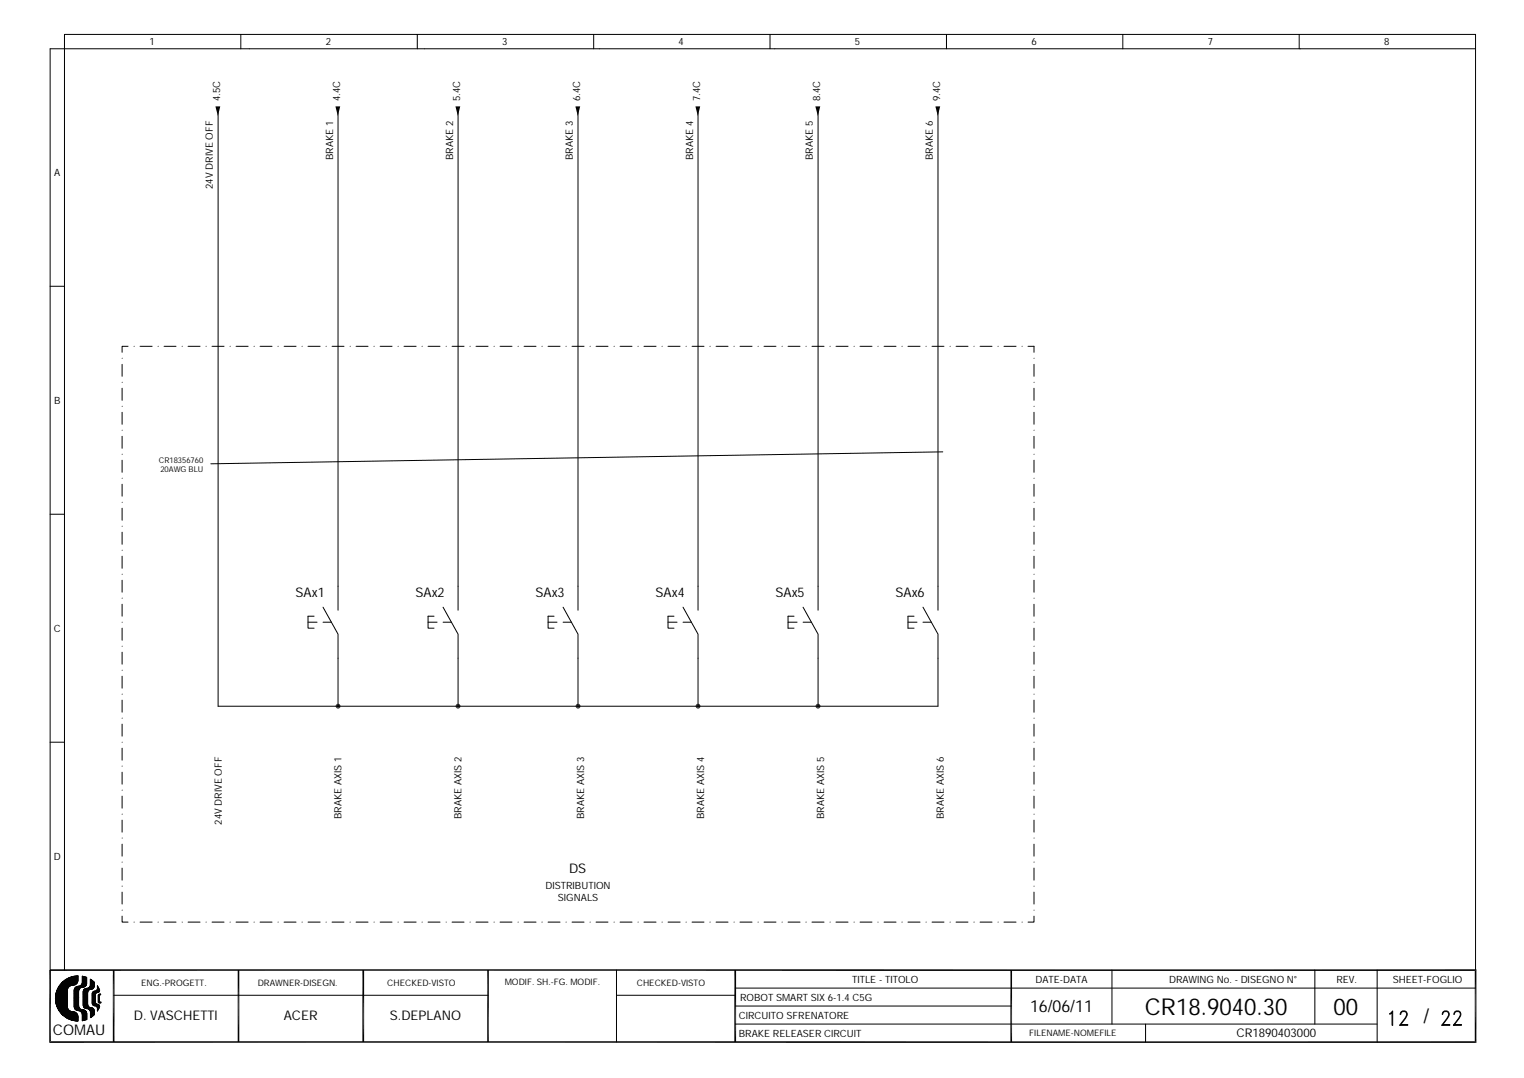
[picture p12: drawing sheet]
<svg xmlns="http://www.w3.org/2000/svg" width="297mm" height="210mm" viewBox="0 0 297 210" stroke-linecap="round" stroke-linejoin="round" font-family="sans-serif">
<g fill="none" stroke="#000" stroke-width=".19">
<path d="M46.9 6.7v2.8M81.2 6.7v2.8M115.6 6.7v2.8M149.9 6.7v2.8M184.3 6.7v2.8M218.6 6.7v2.8M252.9 6.7v2.8M287.3 9.5h-277.5v179.4M42.5 21.6v115.9h140.1v-14l-2.9-5.3M65.8 21.6v97.2M89.2 21.6v97.2M112.5 21.6v97.2"/>
<path d="M135.9 21.6v97.2M159.3 21.6v97.2M182.6 21.6v97.2M9.8 55.7h2.8M23.8 69.8h.1M23.8 74.4h.1M23.8 79.1h.1M23.8 70.9v2.4M23.8 75.6v2.3M24.9 67.4h-1.1v1.2M26.1 67.4h.1M27.3 67.4h2.3"/>
<path d="M30.8 67.4h.1M31.9 67.4h2.4M35.5 67.4h.1M36.6 67.4h2.3M40.1 67.4h.1M41.3 67.4h2.3M44.8 67.4h.1M46 67.4h2.3M49.5 67.4h.1M50.6 67.4h2.4M54.1 67.4h.1M55.3 67.4h2.3"/>
<path d="M58.8 67.4h.1M60 67.4h2.3M63.5 67.4h.1M64.6 67.4h2.4M68.2 67.4h.1M69.3 67.4h2.3M72.8 67.4h.1M74 67.4h2.3M77.5 67.4h.1M78.7 67.4h2.3M82.2 67.4h.1M83.3 67.4h2.4"/>
<path d="M86.8 67.4h.1M88 67.4h2.3M91.5 67.4h.1M92.7 67.4h2.3M96.2 67.4h.1M97.3 67.4h2.4M100.9 67.4h.1M102 67.4h2.4M105.5 67.4h.1M106.7 67.4h2.3M110.2 67.4h.1M111.4 67.4h2.3"/>
<path d="M114.9 67.4h.1M116 67.4h2.4M119.5 67.4h.1M120.7 67.4h2.3M124.2 67.4h.1M125.4 67.4h2.3M128.9 67.4h.1M130 67.4h2.4M133.6 67.4h.1M134.7 67.4h2.4M138.2 67.4h.1M139.4 67.4h2.3"/>
<path d="M142.9 67.4h.1M144.1 67.4h2.3M147.6 67.4h.1M148.7 67.4h2.4M152.3 67.4h.1M153.4 67.4h2.3M156.9 67.4h.1M158.1 67.4h2.3M161.6 67.4h.1M162.8 67.4h2.3M166.3 67.4h.1M167.4 67.4h2.4"/>
<path d="M170.9 67.4h.1M172.1 67.4h2.3M175.6 67.4h.1M176.8 67.4h2.3M180.3 67.4h.1M181.4 67.4h2.4M185 67.4h.1M186.1 67.4h2.3M189.6 67.4h.1M190.8 67.4h2.3M194.3 67.4h.1M195.5 67.4h2.3"/>
<path d="M199 67.4h.1M200.1 67.4h1.2v1.2M201.3 70.9v2.4M201.3 75.6v2.3M201.3 69.8h.1M201.3 74.4h.1M201.3 79.1h.1M23.8 83.8h.1M23.8 88.4h.1M23.8 93.1h.1M23.8 97.8h.1M23.8 80.3v2.3"/>
<path d="M23.8 85v2.3M23.8 89.6v2.4M23.8 94.3v2.3M23.8 99v2.3M183.5 88l-142.5 2.3M201.3 80.3v2.3M201.3 85v2.3M201.3 89.6v2.4M201.3 94.3v2.3M201.3 99v2.3M201.3 83.8h.1M201.3 88.4h.1"/>
<path d="M201.3 93.1h.1M201.3 97.8h.1M9.8 100.1h2.8M23.8 102.5h.1M23.8 107.1h.1M23.8 111.8h.1M23.8 116.5h.1M23.8 103.6v2.4M23.8 108.3v2.4M23.8 113v2.3M23.8 117.7v2.3M61.2 120h-1.2v2.3h1.2"/>
<path d="M62.9 118.2l2.9 5.3v14M84.5 120h-1.2v2.3h1.2M86.3 118.2l2.9 5.3v14M107.9 120h-1.2v2.3h1.2M109.6 118.2l2.9 5.3v14M131.2 120h-1.2v2.3h1.2M133 118.2l2.9 5.3v14M154.6 120h-1.2v2.3h1.2M156.3 118.2l3 5.3v14M177.9 120h-1.1v2.3h1.1M201.3 103.6v2.4M201.3 108.3v2.4"/>
<path d="M201.3 113v2.3M201.3 117.7v2.3M201.3 102.5h.1M201.3 107.1h.1M201.3 111.8h.1M201.3 116.5h.1M23.8 121.2h.1M23.8 125.8h.1M23.8 130.5h.1M23.8 135.2h.1M23.8 139.8h.1M23.8 122.3v2.4"/>
<path d="M23.8 127v2.3M23.8 131.7v2.3M23.8 136.3v2.4M60 121.2h1.7M62.9 121.2h1.6M83.3 121.2h1.8M86.3 121.2h1.6M106.7 121.2h1.7M109.6 121.2h1.6M130 121.2h1.8M133 121.2h1.6M153.4 121.2h1.8"/>
<path d="M156.3 121.2h1.6M176.8 121.2h1.7M179.7 121.2h1.6M201.3 121.2h.1M201.3 122.3v2.4M201.3 127v2.3M201.3 131.7v2.3M201.3 136.3v2.4M201.3 125.8h.1M201.3 130.5h.1M201.3 135.2h.1M201.3 139.8h.1"/>
<path d="M9.8 144.5h2.8M23.8 144.5h.1M23.8 149.2h.1M23.8 153.9h.1M23.8 158.5h.1M23.8 141v2.3M23.8 145.7v2.3M23.8 150.4v2.3M23.8 155v2.4M23.8 159.7v2.3M201.3 141v2.3M201.3 145.7v2.3"/>
<path d="M201.3 150.4v2.3M201.3 155v2.4M201.3 159.7v2.3M201.3 144.5h.1M201.3 149.2h.1M201.3 153.9h.1M201.3 158.5h.1M23.8 178.4v1.1h1.1M23.8 163.2h.1M23.8 167.9h.1M23.8 172.5h.1M23.8 177.2h.1"/>
<path d="M23.8 164.4v2.3M23.8 169v2.4M23.8 173.7v2.3M26.1 179.5h.1M27.3 179.5h2.3M30.8 179.5h.1M31.9 179.5h2.4M35.5 179.5h.1M36.6 179.5h2.3M40.1 179.5h.1M41.3 179.5h2.3M44.8 179.5h.1"/>
<path d="M46 179.5h2.3M49.5 179.5h.1M50.6 179.5h2.4M54.1 179.5h.1M55.3 179.5h2.3M58.8 179.5h.1M60 179.5h2.3M63.5 179.5h.1M64.6 179.5h2.4M68.2 179.5h.1M69.3 179.5h2.3M72.8 179.5h.1"/>
<path d="M74 179.5h2.3M77.5 179.5h.1M78.7 179.5h2.3M82.2 179.5h.1M83.3 179.5h2.4M86.8 179.5h.1M88 179.5h2.3M91.5 179.5h.1M92.7 179.5h2.3M96.2 179.5h.1M97.3 179.5h2.4M100.9 179.5h.1"/>
<path d="M102 179.5h2.4M105.5 179.5h.1M106.7 179.5h2.3M110.2 179.5h.1M111.4 179.5h2.3M114.9 179.5h.1M116 179.5h2.4M119.5 179.5h.1M120.7 179.5h2.3M124.2 179.5h.1M125.4 179.5h2.3M128.9 179.5h.1"/>
<path d="M130 179.5h2.4M133.6 179.5h.1M134.7 179.5h2.4M138.2 179.5h.1M139.4 179.5h2.3M142.9 179.5h.1M144.1 179.5h2.3M147.6 179.5h.1M148.7 179.5h2.4M152.3 179.5h.1M153.4 179.5h2.3M156.9 179.5h.1"/>
<path d="M158.1 179.5h2.3M161.6 179.5h.1M162.8 179.5h2.3M166.3 179.5h.1M167.4 179.5h2.4M170.9 179.5h.1M172.1 179.5h2.3M175.6 179.5h.1M176.8 179.5h2.3M180.3 179.5h.1M181.4 179.5h2.4M185 179.5h.1"/>
<path d="M186.1 179.5h2.3M189.6 179.5h.1M190.8 179.5h2.3M194.3 179.5h.1M195.5 179.5h2.3M199 179.5h.1M201.3 178.4v1.1h-1.2M201.3 164.4v2.3M201.3 169v2.4M201.3 173.7v2.3M201.3 163.2h.1M201.3 167.9h.1"/>
<path d="M201.3 172.5h.1M201.3 177.2h.1M10.8 194l2.4 2.4-1.1 1.1M10.8 194.9l3.9 3.9M10.8 193.9l2.3 2.2M10.8 195.1l3.7 3.6M10.9 193.7l2.2 2.3M10.9 193.4l2.2 2.2M10.9 195.5l3.2 3.2M10.9 193.3l2.2 2.1M11 195.7l2.9 2.9M11 193l2.1 2.1"/>
<path d="M11.1 192.9l2 2M11.1 196l2.5 2.5M11.1 192.8l2 1.9M11.2 192.6l1.9 2-1.8 1.8M11.2 192.5l1.9 1.9M11.3 192.4l1.8 1.9-1.9 1.9M11.3 192.3l1.8 1.7M11.4 192.2l1.7 1.7M11.5 192.1l1.6 1.6M11.5 192l1.6 1.5M11.6 191.9l1.5 1.5M11.7 191.8l1.4 1.4"/>
<path d="M11.8 191.7l1.3 1.3M11.8 191.6l1.3 1.2M11.9 191.5l1.2 1.2M12 191.4l.2-.2 1.1 1.1M12 191.4l1.1 1.1M12.1 191.3l1.1 1.1-2.4 2.4M12.3 191.1l1.1 1.1M12.4 191.1l1 1M12.4 191l1.1 1.1M12.6 188.9v-182.2h274.7v182.2M12.6 190.9l1 1.1M12.6 190.8l1.1 1.1"/>
<path d="M12.8 190.8l1.1 1.1M12.8 198.1l1.2-1.1 1.2 1.2M12.9 190.7l-1.5 1.4M13 190.6l1.2 1.2 1-1M13.1 190.6l1.2 1.2M13.1 196.2a1.2 1.2 0 0 0 1.2 .8M13.1 193.1l-2.2 2.2 3.4 3.4 .9-.8a.88 .88 0 0 0-.9-.9M13.1 195.5l-1.5 1.4M13.1 195.3l-1.6 1.6M13.1 195.1l-1.6 1.7M13.1 195l-1.7 1.7 1.5 1.5 1.2-1.2 1.1 1M13.1 194.8l-1.8 1.7"/>
<path d="M13.1 194.4l-1.9 1.9 2.1 2.1 1.3-1.3 .5 .5M13.1 194.1l-2 2M13.1 193.9l-2 2.1M13.1 193.7l-2.1 2.1M13.1 193.6l-2.1 2.1M13.1 193.4l-2.2 2.2M13.1 193.2l-2.2 2.2M13.1 192.9l-2.2 2.2M13.1 192.7l-2.3 2.3M13.1 195.6l-1.4 1.5M13.1 195.8l-1.3 1.4M13.1 196l-1.3 1.2"/>
<path d="M13.1 196.2l-1.2 1.2M13.1 196.3l-1.1 1.1M13.2 190.5l1.3 1.3M13.3 190.5l-2.1 2M13.3 196.5l-1.1 1.1M13.3 190.5l1.3 1.3M13.4 196.6l-1.1 1.1-.4-.4M13.4 196.7l-1 1.1M13.4 190.4l1.3 1.3M13.5 196.8l-1.1 1M13.5 190.3l1.3 1.3M13.6 190.3l-2.5 2.5"/>
<path d="M13.6 196.8l-1 1.1M13.7 190.3l1.2 1.3M13.7 196.9l1.5 1.4M13.7 196.9l-1.1 1.1M13.8 190.3l1.2 1.2M13.9 190.2l-2.9 2.9 2.1 2.2M13.9 196.9l-1.2 1.2M13.9 190.2l1.2 1.2M14.1 190.2l1 1-.5 .6M14.1 190.2l-3.2 3.1M14.2 190.1l1 1M14.3 191.8a1.24 1.24 0 0 0-1.2 .9v3.5"/>
<path d="M14.3 190.1l-3.4 3.4 2.2 2.3M14.3 197l-1.2 1.3M14.4 197l.8 .8M14.4 195.2l1 .9-.6 .6M14.4 195.4l2.5 2.4M14.4 195.6l2.5 2.4M14.4 195.9l.9 .9M14.4 194.5l.9 .9M14.4 194.3l.9 .9M14.4 194.2l.9 .8M14.4 194l.9 .9M14.4 193.3l.9 .9"/>
<path d="M14.4 193l.9 .8M14.4 193.7l.9 .8M14.4 193.8l.9 .9M14.4 194.7l.9 .9M14.4 194.9l.9 .8M14.4 195l.9 .9M14.4 192.8l.9 .9M14.5 197l-1.3 1.3M14.5 196.1l.7 .7M14.5 192.7l.8 .8M14.5 190.1l.7 .7M14.5 192.5l.8 .8"/>
<path d="M14.5 190.1l-3.7 3.7M14.6 192.4l.7 .8M14.6 190.1l.6 .5M14.6 192.3l.7 .7M14.7 197.1l-1.3 1.3M14.7 190l-3.9 4M14.7 192.2l.6 .6M14.8 190l.4 .4M14.8 197.2l-1.3 1.3M14.8 192.1l.6 .6M14.9 192.1l-.4 .4M14.9 190l-4.1 4.2 4.4 4.3"/>
<path d="M14.9 197.3l-1.2 1.2M14.9 192.1l.5 .5M14.9 190l.3 .3M15 197.4l-1.2 1.2M15.1 197.5l-1.2 1.1M15.1 190l-4.3 4.3 4.4 4.4M15.1 192.1l.4 .4M15.1 197.6l-1 1.1M15.1 192.1l-.6 .6M15.2 190.9a.88 .88 0 0 1-.9 .9M15.2 191l-.8 .8M15.2 197.7l-1 1"/>
<path d="M15.2 190.1a4.4 4.4 0 0 0-4.4 4.3 4.4 4.4 0 0 0 4.4 4.4M15.2 190v.9l-.8-.8M15.2 197.9v.9M15.2 197.9h.1M15.2 190.6l-1.2 1.2-1.1-1.1M15.2 190.5l-1.5 1.5M15.2 190.3l-4.4 4.4 4.1 4.1 .3-.2M15.2 190.1l-4.4 4.4 4.3 4.3M15.2 198.1l-.7 .6M15.2 198.2l-.6 .6M15.2 198.4l-.4 .4M15.2 198.7l-.1 .1"/>
<path d="M15.2 192a.8 .8 0 0 0-.8 .8v3.2a.77 .77 0 0 0 .8 .8M15.2 196.8a.8 .8 0 0 1 .8 .8v1.1M15.2 192l.4 .4M15.3 193.3l-.9 .8M15.3 193.1l-.9 .9M15.3 193.4l-.9 .9M15.3 193.8l-.9 .8M15.3 194.1l-.9 .9M15.3 194.3l-.9 .9M15.3 194.5l-.9 .8M15.3 195.1l-.9 .9M15.3 195.7l-.7 .7"/>
<path d="M15.3 195.5l-.8 .8 .4 .4 .5-.4M15.3 194.8l-.9 .9 1.2 1.2M15.3 194.6l-.9 .9M15.3 193.9l-.9 .9M15.3 193.6l-.9 .9M15.3 195l-.9 .8M15.3 195.3l-.8 .9M15.3 195.8a.77 .77 0 0 0 .8 .8M15.3 192l-.9 .9M15.3 192.9l-.9 .9M15.3 196l-.6 .6M15.4 192.7l-1 .9"/>
<path d="M15.4 192l.3 .3M15.5 196.3l-.4 .5M15.5 192l.3 .3M15.6 192l-1.2 1.1 .9 .9M15.6 196.4l-.4 .4M15.7 196.5l-.3 .3M15.7 191.9l.4 .3M15.8 196.5l1.1 1.2M15.8 196.6l-.3 .2M15.8 191.8l.5 .4M15.9 191.7l.5 .5 .4-.4M15.9 197.2l.5-.5 .4 .4-.8 .8"/>
<path d="M15.9 196.6l-.3 .3M15.9 197.2l1 1M16 191.6l.5 .5M16 196.6l.9 .9M16 197.5l.9 .9-.2 .2-.7-.8M16 191.4l.6 .6M16 190.1l.9 .8M16 197.6l.9 .9M16 198l.6 .6M16 198.2l.5 .4M16 198.3l.4 .4M16 191.3l.7 .7"/>
<path d="M16 191.1l.8 .7M16 198.5l.2 .2M16 198.7h.1M16 190.9l.8 .8M16 190.8l.8 .8M16 190.6l.9 .8M16 190.4l.9 .9M16 190.2l.9 .9M16.1 196.6a.8 .8 0 0 1 .8 .8v1.1M16.1 192.2a.8 .8 0 0 0-.8 .8v2.8l-.7 .7M16.1 196.6l-.4 .4M16.2 193.1v2.8l.3 .4 .6 .1a.66 .66 0 0 1 .5 .7v1.1l.8-.6-.1-1-.2-.3-.4-.1"/>
<path d="M16.2 195.8l.6 .6 .4-.4M16.2 195.1l2.2 2.1M16.2 193.7l.9 .9-.9 .9M16.2 193.4l.9 .8-.9 .9M16.2 196.6l.7 .8-.9 .8M16.2 195.2l2.2 2.2M16.2 195.6l.8 .8 .3-.3M16.2 194.9l.9 .9M16.2 194.6l.9 .8M16.2 193.5l.9 .9M16.2 193.9l.9 .8M16.2 194l.9 .9"/>
<path d="M16.2 194.2l.9 .9M16.2 194.4l.9 .9M16.2 194.7l.9 .9M16.2 195.4l1.1 1.1M16.2 190.1l-.2 .2M16.2 193l.9 .9M16.2 192.9l.9 .8M16.3 196.6l-.5 .5M16.3 190.1l.6 .7M16.3 192.8l.8 .7M16.4 190.2l-.4 .3M16.4 192.7l.7 .7"/>
<path d="M16.5 192.6l.6 .6-.9 .9M16.5 190.2l.4 .4M16.5 190.2l-.5 .4M16.5 196.7l-.5 .6M16.6 192.5l-.3 .3M16.6 192.5l.5 .6M16.6 196.8l-.6 .6M16.6 190.2l-.6 .6M16.7 192.5l.5 .4M16.7 196.9l-.7 .7M16.8 197l-.8 .7M16.8 192.5l-.6 .6"/>
<path d="M16.8 192.4l.4 .4M16.9 190.3l-.9-.2v1.2a.77 .77 0 0 1-.8 .7M16.9 190.3v1.1a.76 .76 0 0 1-.8 .8M16.9 191.2l-1.2 1.1M16.9 190.8l-2.5 2.5M16.9 191.5l-.7 .7M16.9 191.3l-.9 .9-.4-.3M16.9 191l-2.5 2.4 .9 .9M16.9 190.7l-.9 .9M16.9 190.5l-.9 .9M16.9 190.3l-.9 .9M16.9 190.4l-.2-.1-.7 .7"/>
<path d="M16.9 197.2l-.9 .9M16.9 198.5l-.9 .2M16.9 197.5l-.9 .9M16.9 197.7l-.9 .9M16.9 197.9l-.9 .8M16.9 198l-.7 .7M16.9 198.2l-.4 .5M17.1 193.9l-.9 .9M17.1 195.1l-.9 .9M17.1 193.6l-.9 .9M17.1 194.8l-.9 .9M17.1 194.4l-.9 .9"/>
<path d="M17.1 194.1l-.9 .9M17.1 193.7l-.9 .9M17.1 193.4l-.9 .9M17.1 195l-.9 .8M17.1 195.3l-.8 .8M17.1 195.5l-.7 .7M17.1 195.6l-.6 .7M17.1 195.8l-.5 .5-.3-.3M17.1 192.4l.3 .3M17.1 196.4l.3-.3 1 1M17.1 193l-.9 .9M17.2 195.9l-.5 .5"/>
<path d="M17.3 192.4l.3 .3M17.3 192.3l-1.1 1.1M17.3 192.8l-.3-.4-.8 .8M17.4 192.3l.3 .3M17.4 196.6l.4-.4 .5 .5M17.5 192.1l.5 .5M17.6 196.2l-.3 .3M17.6 192l.5 .5M17.6 191.7l-.3 .6-.8 .3-.3 .3v.3l.9 .8M17.6 190.7v1M17.6 191.8l.6 .6M17.6 190.7l.7 .5v1l-.2 .3-.4 .2"/>
<path d="M17.6 197.9l.2 .1M17.6 197.2l.6 .6M17.6 197.5l.4 .4M17.6 197.7l.3 .3M17.6 198l.1 .1M17.7 196.2l.7 .7M17.7 190.7l-.1 .1 .7 .7M17.7 192.6l-.5 .3-.1 .4v2.3l.1 .3 .5 .3M17.7 196.2l-.3 .4M17.7 190.8l.6 .6M17.8 190.8l-.2 .2 .7 .7M17.9 190.9l-.3 .2 .7 .8"/>
<path d="M17.9 194.7l1.4 1.5M18 190.9l-.4 .4 .7 .7M18 193.4l.6 .6M18 196.3l-.5 .4 .9 .9M18 193.3l.6 .5-.7 .6 .7 .6-.6 .6M18.1 191l-.5 .5 .7 .7M18.1 193.2l.5 .4M18.1 196.3l-.5 .5M18.2 193.1l.4 .4M18.2 191.1l-.6 .6 .7 .6M18.2 196.4l-.6 .6 .7 .7M18.3 191.2l-.7 .6"/>
<path d="M18.3 196.5l-.7 .7M18.3 193l.4 .4M18.3 191.4l-2.1 2.2M18.3 192.1l-.5 .5-.4-.4M18.3 191.8l-.9 .9M18.3 191.6l-2.1 2.2M18.3 193l-.3 .4M18.3 192l-.6 .7M18.3 191.3l-.8 .8M18.3 196.6l-.7 .7 .5 .5M18.4 196.7h.1M18.4 196.8l-.8 .7"/>
<path d="M18.4 196.9l-.8 .8M18.4 197.1l-.8 .7M18.4 197.3l-.8 .7M18.4 197.5l-.7 .6M18.4 193l.4 .3M18.5 193a.51 .51 0 0 0-.6 .5v1.8a.86 .86 0 0 0 .9 .7l.2 .3M18.5 193l-.6 .6 .7 .6M18.6 195.1l.1 .3 .6 .3 .1 .4M18.6 193.7v1.4M18.6 194.8l-.6 .7 .3 .3M18.6 194.5l-.7 .6 1.3 1.3M18.6 194l-.7 .6 .7 .6"/>
<path d="M18.6 194.1l-.7 .7M18.6 195.2l-.5 .5M18.6 195.8l.3-.2 .5 .4M18.6 193.6l-.7 .6 .7 .7M18.6 193l.3 .3M18.6 195.3l-.4 .4M18.7 195.4l-.4 .4M18.7 192.9l.3 .4M18.8 195.5l-.4 .3M18.8 192.9l.4 .3M18.9 192.8l.4 .3M18.9 192.6l.4 .4"/>
<path d="M19 192.5l-.2 .3-.3 .2M19 192.5v-.5a.9 .9 0 0 1 .3 1l-.6 .4-.1 .3M19 192.5l.4 .4M19 196.3l.2 .2M19 192.3l.4 .4M19 196.8h.1M19 192.1l.2 .3M19 192h.1M19 192.1v.1M19 195.6l-.3 .3M19.1 195.6l.3 .2M19.1 192.2l-.1 .2"/>
<path d="M19.1 193.9v1.2l.2 .2h.3v-.2M19.1 194.9l.4 .4 .1-.2M19.1 194l.2 .3-.2 .1M19.1 195.1l.2 .2 .2-.2M19.1 194.4l.2 .2M19.1 194.7l.2 .3M19.1 193.9l.2 .2M19.2 195.6l-.4 .4M19.2 192.3l-.2 .2M19.2 196.4l-.2 .3M19.2 192.4l-1.3 1.3 .7 .6-.7 .6 1.4 1.4M19.2 193.6v.1l.1 .2"/>
<path d="M19.2 193.6l.2 .2M19.3 192.5l-1.4 1.4 .7 .6M19.3 195.7l-.4 .4M19.3 193.8v1.3h.3M19.3 193.8l.3-.1v-.1a.32 .32 0 0 0-.5 .3M19.3 193l-.2 .2M19.3 194.4l-.2 .2 .2 .2M19.3 192.7l-1.4 1.4 .7 .6-.7 .6 .6 .5M19.3 195.1l-.1 .1M19.3 194.6l-.2 .2M19.3 194l-.2 .3 .2 .2M19.3 193.9l-.2 .2"/>
<path d="M19.3 194.7l-.2 .3M19.3 194.9l-.2 .2M19.3 193.6l.2 .1M19.3 195.8l-.4 .4M19.4 196.1l-.4 .4 .1 .1M19.4 196.1l-.4 .7v-.5M19.4 192.8l-.5 .5M19.4 195.9l-.4 .4M19.5 195.1l.1 .1M19.6 193.6h-.1l-.4 .3M19.6 193.6l-.1 .1M22.1 193.8h72.9"/>
<path d="M120 188.9v14M120 193.8h23.1M143.1 199.4h125M143.1 192.4h144.2M143.1 195.9h53.8M216.5 188.9v10.5M223 199.4v3.5M256 188.9v10.5M268.1 188.9v14M270.6 197.4l.5-.6v2.8h-.1v-2.5l-.4 .4zM272.6 199.5h1.5v.1h-1.6l1-1.3a.83 .83 0 0 0 0-1.3l-.7 .1-.1 .4h-.1l.2-.5 .7-.2a.69 .69 0 0 1 .3 1.1l-1.2 1.7M280.8 199.5h1.5v.1h-1.6l1-1.3a.83 .83 0 0 0 0-1.3h-.5l-.4 .5 .2-.5 .7-.2a.85 .85 0 0 1 .1 1.5l-1 1.3"/>
<path d="M283 199.5h1.5v.1h-1.6l1.1-1.3a.83 .83 0 0 0 0-1.3l-.7 .1-.3 .4a.63 .63 0 0 1 .5-.7h.5a.85 .85 0 0 1 .1 1.5l-1.1 1.3"/>
</g>
<g fill="#000">
<path d="M41.9 20.7h1l-.5 1.9zM65.3 20.7h.9l-.4 1.9zM88.7 20.7h.9l-.5 1.9zM112 20.7h.9l-.4 1.9zM135.4 20.7h.9l-.5 1.9zM158.7 20.7h1l-.5 1.9zM182.1 20.7h.9l-.4 1.9zM65.3 137.5l1 .2h-.9zM65.3 137.5h1v.2zM65.4 137.3l.9 .2h-1zM65.4 137.3h.9v.2zM65.4 137.7l.7 .1h-.6z"/>
<path d="M65.4 137.7h.9l-.2 .1zM65.5 137.2l.8 .1h-.9zM65.5 137.2h.6l.2 .1zM65.5 137.8l.5 .1zM65.5 137.8h.6l-.1 .1zM65.5 137.2l.1-.1 .5 .1zM65.6 137.1l.5 .1zM65.6 137.9h.4zM65.6 137.1h.4zM88.7 137.5l.9 .2h-.9zM88.7 137.5h.9v.2zM88.7 137.3l.9 .2h-.9z"/>
<path d="M88.7 137.3h.9v.2zM88.7 137.7l.8 .1h-.7zM88.7 137.7h.9l-.1 .1zM88.8 137.2l.8 .1h-.9zM88.8 137.2h.7l.1 .1zM88.8 137.8l.5 .1zM88.8 137.8h.7l-.2 .1zM88.8 137.2l.2-.1 .5 .1zM89 137.1l.5 .1zM89 137.9h.3zM89 137.1h.3zM112.1 137.5l.9 .2h-.9z"/>
<path d="M112.1 137.5h.9v.2zM112.1 137.3l.9 .2h-.9zM112.1 137.3h.9v.2zM112.1 137.7l.8 .1h-.7zM112.1 137.7h.9l-.1 .1zM112.2 137.2l.8 .1h-.9zM112.2 137.2h.7l.1 .1zM112.2 137.8l.5 .1zM112.2 137.8h.7l-.2 .1zM112.2 137.2l.2-.1 .5 .1zM112.4 137.1l.5 .1zM112.4 137.9h.3z"/>
<path d="M112.4 137.1h.3zM135.4 137.5l.9 .2h-.8zM135.4 137.5h1l-.1 .2zM135.5 137.3l.9 .2h-1zM135.5 137.3h.8l.1 .2zM135.5 137.7l.7 .1h-.6zM135.5 137.7h.8l-.1 .1zM135.6 137.2l.7 .1h-.8zM135.6 137.2h.6l.1 .1zM135.6 137.8l.5 .1zM135.6 137.8h.6l-.1 .1zM135.6 137.2l.1-.1 .5 .1z"/>
<path d="M135.7 137.1l.5 .1zM135.7 137.9h.4zM135.7 137.1h.4zM158.8 137.5l.9 .2h-.9zM158.8 137.5h.9v.2zM158.8 137.3l.9 .2h-.9zM158.8 137.3h.9v.2zM158.8 137.7l.8 .1h-.7zM158.8 137.7h.9l-.1 .1zM158.9 137.2l.8 .1h-.9zM158.9 137.2h.7l.1 .1zM158.9 137.8l.5 .1z"/>
<path d="M158.9 137.8h.7l-.2 .1zM158.9 137.2l.2-.1 .5 .1zM159.1 137.1l.5 .1zM159.1 137.9h.3zM159.1 137.1h.3z"/>
</g>
<path d="M22.1 188.9v14M46.4 188.9v14M95 188.9v14M196.9 188.9v14M287.3 188.7v14.4M287.4 188.9h-277.6l-.1 14.2M9.6 202.9h277.8" fill="none" stroke="#000" stroke-width=".32"/>
<path d="M70.7 188.9v14M143.1 188.9v14" fill="none" stroke="#000" stroke-width=".34"/>
<g font-size="4.5">
<text x="222.9" y="197.5">CR18.9040.30</text>
<text x="259.6" y="197.5">00</text>
</g>
<text font-size="3.9" x="277.1" y="199.2">/</text>
<text font-size="3.2" x="200.5" y="197.1">16/06/11</text>
<text font-size="2.9" x="10.3" y="201.5">COMAU</text>
<g font-size="2.6">
<text x="57.5" y="116.2">SAx1</text>
<text x="80.9" y="116.2">SAx2</text>
<text x="104.2" y="116.2">SAx3</text>
<text x="127.6" y="116.2">SAx4</text>
<text x="151" y="116.2">SAx5</text>
<text x="174.3" y="116.2">SAx6</text>
<text x="110.8" y="170">DS</text>
<text x="26.1" y="198.7">D. VASCHETTI</text>
<text x="55.2" y="198.7">ACER</text>
<text x="75.9" y="198.7">S.DEPLANO</text>
</g>
<text font-size="2.3" x="240.7" y="202">CR1890403000</text>
<g font-size="1.9">
<text x="29.1" y="8.8">1</text>
<text x="63.4" y="8.8">2</text>
<text x="97.8" y="8.8">3</text>
<text x="132.1" y="8.8">4</text>
<text x="166.4" y="8.8">5</text>
<text x="200.8" y="8.8">6</text>
<text x="235.1" y="8.8">7</text>
<text x="269.5" y="8.8">8</text>
<text x="42.9" y="19.7" transform="rotate(-90 42.9 19.7)">4.5C</text>
<text x="66.2" y="19.7" transform="rotate(-90 66.2 19.7)">4.4C</text>
<text x="89.6" y="19.7" transform="rotate(-90 89.6 19.7)">5.4C</text>
<text x="112.9" y="19.7" transform="rotate(-90 112.9 19.7)">6.4C</text>
<text x="136.3" y="19.7" transform="rotate(-90 136.3 19.7)">7.4C</text>
<text x="159.7" y="19.7" transform="rotate(-90 159.7 19.7)">8.4C</text>
<text x="183" y="19.7" transform="rotate(-90 183 19.7)">9.4C</text>
<text x="10.6" y="34.3">A</text>
<text x="64.8" y="31.2" transform="rotate(-90 64.8 31.2)">BRAKE 1</text>
<text x="88.2" y="31.2" transform="rotate(-90 88.2 31.2)">BRAKE 2</text>
<text x="111.5" y="31.2" transform="rotate(-90 111.5 31.2)">BRAKE 3</text>
<text x="134.9" y="31.2" transform="rotate(-90 134.9 31.2)">BRAKE 4</text>
<text x="158.3" y="31.2" transform="rotate(-90 158.3 31.2)">BRAKE 5</text>
<text x="181.6" y="31.2" transform="rotate(-90 181.6 31.2)">BRAKE 6</text>
<text x="41.5" y="36.8" transform="rotate(-90 41.5 36.8)">24V DRIVE OFF</text>
<text x="10.5" y="78.6">B</text>
<text x="10.5" y="123">C</text>
<text x="43.2" y="160.6" transform="rotate(-90 43.2 160.6)">24V DRIVE OFF</text>
<text x="66.5" y="159.5" transform="rotate(-90 66.5 159.5)">BRAKE AXIS 1</text>
<text x="89.9" y="159.5" transform="rotate(-90 89.9 159.5)">BRAKE AXIS 2</text>
<text x="113.7" y="159.5" transform="rotate(-90 113.7 159.5)">BRAKE AXIS 3</text>
<text x="137.1" y="159.5" transform="rotate(-90 137.1 159.5)">BRAKE AXIS 4</text>
<text x="160.4" y="159.5" transform="rotate(-90 160.4 159.5)">BRAKE AXIS 5</text>
<text x="183.8" y="159.5" transform="rotate(-90 183.8 159.5)">BRAKE AXIS 6</text>
<text x="10.5" y="167.4">D</text>
<text x="106.2" y="173">DISTRIBUTION</text>
<text x="108.6" y="175.4">SIGNALS</text>
<text x="165.9" y="191.5">TITLE - TITOLO</text>
<text x="201.6" y="191.5">DATE-DATA</text>
<text x="227.6" y="191.5">DRAWING No. - DISEGNO N°</text>
<text x="260.2" y="191.5">REV.</text>
<text x="271.1" y="191.5">SHEET-FOGLIO</text>
<text x="144.1" y="195">ROBOT SMART SIX 6-1.4 C5G</text>
<text x="143.8" y="198.5">CIRCUITO SFRENATORE</text>
<text x="143.8" y="202">BRAKE RELEASER CIRCUIT</text>
</g>
<g font-size="1.7">
<text x="27.5" y="191.9">ENG.-PROGETT.</text>
<text x="50.2" y="191.9">DRAWNER-DISEGN.</text>
<text x="75.4" y="191.9">CHECKED-VISTO</text>
<text x="98.3" y="191.7">MODIF. SH.-FG. MODIF.</text>
<text x="124" y="191.9">CHECKED-VISTO</text>
<text x="200.4" y="201.7">FILENAME-NOMEFILE</text>
</g>
<g font-size="1.5">
<text x="30.9" y="90.2">CR18356760</text>
<text x="31.2" y="92">20AWG BLU</text>
</g>
</svg>
